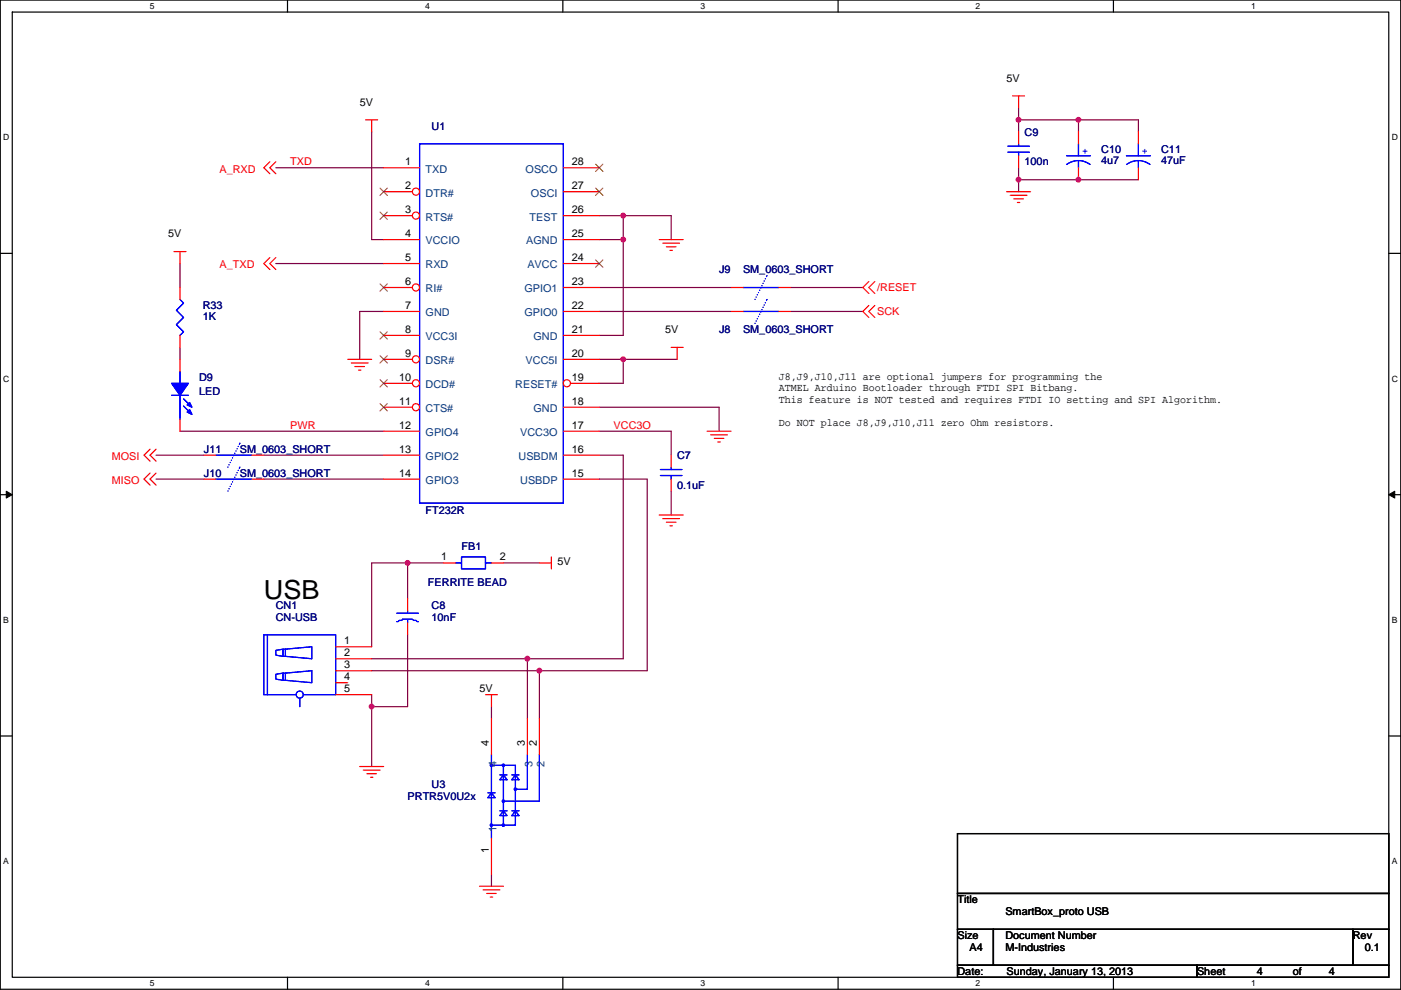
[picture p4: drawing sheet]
<svg xmlns="http://www.w3.org/2000/svg" width="297mm" height="210mm" viewBox="0 0 297 210" stroke-linecap="round" stroke-linejoin="round" font-family="sans-serif">
<path d="M.1 0h296.9v209.8h-296.9zM2.6 2.6h291.8v204.7h-291.8z" fill="none" stroke="#000" stroke-width=".25"/>
<g fill="#fff">
<path d="M31.8 .3h1v2h-1z"/>
<path d="M31.8 207.5h1v2.1h-1z"/>
</g>
<path d="M61 0v2.6M61 207.3v2.5" fill="none" stroke="#000" stroke-width=".25"/>
<g fill="#fff">
<path d="M90.1 .3h1v2h-1z"/>
<path d="M90.1 207.5h1v2.1h-1z"/>
</g>
<path d="M119.3 0v2.6M119.3 207.3v2.5" fill="none" stroke="#000" stroke-width=".25"/>
<g fill="#fff">
<path d="M148.5 .3h1v2h-1z"/>
<path d="M148.5 207.5h1v2.1h-1z"/>
</g>
<path d="M177.7 0v2.6M177.7 207.3v2.5" fill="none" stroke="#000" stroke-width=".25"/>
<g fill="#fff">
<path d="M206.9 .3h1v2h-1z"/>
<path d="M206.9 207.5h1v2.1h-1z"/>
</g>
<path d="M236.1 0v2.6M236.1 207.3v2.5" fill="none" stroke="#000" stroke-width=".25"/>
<g fill="#fff">
<path d="M265.2 .3h1v2h-1z"/>
<path d="M265.2 207.5h1v2.1h-1z"/>
<path d="M.7 28.2h1.3v2h-1.3z"/>
<path d="M295.1 28.2h1.3v2h-1.3z"/>
<path d="M.7 79.3h1.3v2.1h-1.3z"/>
<path d="M295.1 79.3h1.3v2.1h-1.3z"/>
</g>
<path d="M.1 53.7h2.5M294.4 53.7h2.6" fill="none" stroke="#000" stroke-width=".25"/>
<g fill="#fff">
<path d="M.7 130.5h1.2v2h-1.2z"/>
<path d="M295.1 130.5h1.2v2h-1.2z"/>
</g>
<path d="M.1 104.9h2.5M294.4 104.9h2.6" fill="none" stroke="#000" stroke-width=".25"/>
<path d="M1.3 104.2l1.3 .7-1.3 .7zM294.4 104.9l1.3-.7v1.4z" fill="#000" stroke="#000" stroke-width=".21"/>
<g fill="#fff">
<path d="M.7 181.7h1.2v2h-1.2z"/>
<path d="M295.1 181.7h1.2v2h-1.2z"/>
</g>
<path d="M.1 156.1h2.5M294.4 156.1h2.6M203 176.8h91.4v12.7h-91.4zM203 189.5h91.4v7.6h-91.4zM203 197.1h7.6v7.6h-7.6zM210.6 197.1h76.2v7.6h-76.2zM286.8 197.1h7.6v7.6h-7.6zM203 204.7h50.8v2.6h-50.8zM253.8 204.7h40.6v2.6h-40.6z" fill="none" stroke="#000" stroke-width=".25"/>
<g fill="none" stroke="#800040" stroke-width=".25">
<path d="M58.5 35.6h22.8M78.8 28v22.8h2.5M216 25.4h12.7M216 35.6v2.5M216 25.4v2.6M216 22.9v2.5M228.7 25.4v2.6M228.7 25.4h12.7v2.6M241.4 38.1h-25.4v2.6M38.2 55.9v5.1M58.5 55.9h22.8M127.1 45.7h5"/>
<path d="M127.1 50.8h5M132.1 50.8v20.3h-5M132.1 45.7v5.1M132.1 45.7h10.2v5.1M38.2 73.7v2.5M81.3 66.1h-5v10.1M127.1 61h27.9M127.1 66.1h27.9M127.1 76.2h5M132.1 76.2h11.5M132.1 76.2v5.1h-5M167.7 61h15.2"/>
<path d="M167.7 66.1h15.2M33.1 96.5h10.1M38.2 91.5h43.1M55.9 96.5h25.4M127.1 86.4h25.4v5.1M127.1 91.5h15.2v5M127.1 96.5h5v43.2h-20.3v12.7M33.1 101.6h10.1M55.9 101.6h25.4M86.4 119.4h7.6M86.4 119.4h-7.6v17.8M86.4 119.4v7.6"/>
<path d="M106.7 119.4h7.7M127.1 101.6h10.1v40.7h-22.8v10.1M142.3 104.2v5M78.8 139.7h33M86.4 134.6v15.3h-7.6M78.8 149.9v12.7M78.8 142.3h35.6M78.8 147.3v2.6M104.2 149.9v2.5M104.2 185.4v2.6"/>
</g>
<g fill="#f0f" stroke="#f0f" stroke-width=".25">
<circle cx="132.1" cy="76.2" r=".5"/>
<circle cx="86.4" cy="119.4" r=".5"/>
<circle cx="132.1" cy="45.7" r=".5"/>
<circle cx="132.1" cy="50.8" r=".5"/>
<circle cx="78.8" cy="149.9" r=".5"/>
<circle cx="114.3" cy="142.2" r=".5"/>
<circle cx="111.8" cy="139.7" r=".5"/>
<circle cx="228.6" cy="25.4" r=".5"/>
<circle cx="215.9" cy="25.4" r=".5"/>
<circle cx="215.9" cy="38.1" r=".5"/>
<circle cx="228.6" cy="38.1" r=".5"/>
</g>
<g fill="none" stroke="#f00" stroke-width=".25">
<path d="M57.2 34.3l-1.3 1.3 1.3 1.3M58.5 34.3l-1.3 1.3 1.3 1.3M77.5 25.4h2.6M78.8 25.4v2.6M81.3 35.6h7.7M214.7 20.3h2.5M216 20.3v2.6M216 28v2.5M216 33v2.6M36.9 53.4h2.5M38.2 53.4v2.5M57.2 54.6l-1.3 1.3 1.3 1.3"/>
<path d="M58.5 54.6l-1.3 1.3 1.3 1.3M139.8 50.8h5M140.5 51.6h3.6M141.3 52.3h2M142 53.1h.6M184.2 59.7l-1.3 1.3 1.3 1.3M185.5 59.7l-1.3 1.3 1.3 1.3M213.4 40.7h5.1M214.2 41.4h3.5M214.9 42.2h2.1M215.7 42.9h.5M73.7 76.2h5.1"/>
<path d="M74.5 77h3.5M75.2 77.7h2.1M76 78.5h.5M142.3 73.7h2.5M143.6 73.7v2.5M155 61h2.5M165.2 61h2.5M184.2 64.8l-1.3 1.3 1.3 1.2M185.5 64.8l-1.3 1.3 1.3 1.2M31.8 95.3l-1.3 1.2 1.3 1.3M33.1 95.3l-1.3 1.2 1.3 1.3M142.3 96.5v2.6"/>
<path d="M149.9 91.5h5.1M150.7 92.2h3.5M151.4 93h2.1M152.2 93.7h.5M31.8 100.4l-1.3 1.2 1.3 1.3M33.1 100.4l-1.3 1.2 1.3 1.3M114.4 119.4h2.5M116.9 118.1v2.6M139.8 109.2h5M140.5 110h3.6M141.3 110.8h2M142 111.5h.6"/>
<path d="M142.3 101.6v2.6M102.9 147.3h2.6M104.2 152.4v7.6M104.2 147.3v2.6M111.8 152.4v7.6M114.4 152.4v7.6M76.3 162.6h5M77 163.3h3.6M77.8 164.1h2M78.5 164.9h.6M104.2 177.8v7.6M101.7 188h5"/>
<path d="M102.4 188.7h3.6M103.2 189.5h2M103.9 190.3h.6"/>
</g>
<g fill="none" stroke="#00f" stroke-width=".25">
<path d="M89 30.5h30.4v76.2h-30.4zM213.7 32.3h4.5M213.7 31h4.5M216 30.5v.5M216 32.3v.7M157.5 61h7.7M140 99.6h4.6M142.3 99.1v.5M140 100.9h4.6M142.3 100.9v.7M103.4 168.2h1.6M104.2 160v17.8"/>
<path d="M104.2 162.3h5.1v12.7h-5.1M104.2 168.2l.8 1h-1.6zM106 172h1.5M106 164.4h1.5M106.7 162.3v12.7M106.7 172l.8 1h-1.5zM106.7 164.4l.8 1h-1.5zM108.5 164.4h1.5M108.5 172h1.5M109.3 164.4l.7 1h-1.5zM109.3 172l.7 1h-1.5zM111.8 160v7.4h-2.5"/>
<path d="M114.4 160v9.9h-7.7"/>
</g>
<path d="M162.6 58.4h.1M160.1 63.5l2.5-5.1" fill="none" stroke="#00f" stroke-width=".25" stroke-dasharray="0 .5"/>
<g fill="#00f" stroke="#00f" stroke-width=".25">
<circle cx="106.7" cy="169.9" r=".24"/>
<circle cx="109.3" cy="167.4" r=".24"/>
<circle cx="106.7" cy="162.3" r=".24"/>
<circle cx="104.2" cy="162.3" r=".24"/>
<circle cx="104.2" cy="175" r=".24"/>
<circle cx="106.7" cy="175" r=".24"/>
</g>
<circle cx="88.2" cy="40.6" r=".76" fill="#fff" stroke="#f00" stroke-width=".25"/>
<path d="M81.3 40.7h6.1" fill="none" stroke="#f00" stroke-width=".25"/>
<path d="M80.6 39.9l1.5 1.5M82.1 39.9l-1.5 1.5" fill="none" stroke="#804000" stroke-width=".21"/>
<circle cx="88.2" cy="45.7" r=".76" fill="#fff" stroke="#f00" stroke-width=".25"/>
<path d="M81.3 45.7h6.1M81.3 50.8h7.7M81.3 55.9h7.7" fill="none" stroke="#f00" stroke-width=".25"/>
<path d="M80.6 45l1.5 1.5M82.1 45l-1.5 1.5" fill="none" stroke="#804000" stroke-width=".21"/>
<circle cx="88.2" cy="61" r=".76" fill="#fff" stroke="#f00" stroke-width=".25"/>
<path d="M81.3 61h6.1M81.3 66.1h7.7M81.3 71.1h7.7" fill="none" stroke="#f00" stroke-width=".25"/>
<path d="M80.6 60.2l1.5 1.6M80.6 70.4l1.5 1.5M82.1 60.2l-1.5 1.6M82.1 70.4l-1.5 1.5" fill="none" stroke="#804000" stroke-width=".21"/>
<circle cx="88.2" cy="76.2" r=".76" fill="#fff" stroke="#f00" stroke-width=".25"/>
<path d="M81.3 76.2h6.1" fill="none" stroke="#f00" stroke-width=".25"/>
<path d="M80.6 75.5l1.5 1.5M82.1 75.5l-1.5 1.5" fill="none" stroke="#804000" stroke-width=".21"/>
<circle cx="88.2" cy="81.3" r=".76" fill="#fff" stroke="#f00" stroke-width=".25"/>
<path d="M81.3 81.3h6.1" fill="none" stroke="#f00" stroke-width=".25"/>
<path d="M80.6 80.5l1.5 1.6M82.1 80.5l-1.5 1.6" fill="none" stroke="#804000" stroke-width=".21"/>
<circle cx="88.2" cy="86.4" r=".76" fill="#fff" stroke="#f00" stroke-width=".25"/>
<g fill="none" stroke="#f00" stroke-width=".25">
<path d="M119.4 35.6h7.7M119.4 40.7h7.7M119.4 45.7h7.7M119.4 50.8h7.7M119.4 55.9h7.7M119.4 61h7.7M119.4 66.1h7.7M119.4 71.1h7.7M119.4 76.2h7.7M81.3 86.4h6.1M81.3 91.5h7.7M81.3 96.5h7.7"/>
<path d="M81.3 101.6h7.7"/>
</g>
<path d="M126.3 34.8l1.5 1.6M126.3 39.9l1.5 1.5M127.8 34.8l-1.5 1.6M127.8 39.9l-1.5 1.5M126.3 55.1l1.5 1.6M127.8 55.1l-1.5 1.6M80.6 85.6l1.5 1.6M82.1 85.6l-1.5 1.6" fill="none" stroke="#804000" stroke-width=".21"/>
<circle cx="120.2" cy="81.3" r=".76" fill="#fff" stroke="#f00" stroke-width=".25"/>
<g fill="none" stroke="#f00" stroke-width=".25">
<path d="M228.7 28v2.5M228.7 35.6v2.5M241.4 28v2.5M241.4 35.6v2.5M38.2 61v2.5M38.2 71.1v2.6M38.2 76.2v2.6M155 66.1h2.5M165.2 66.1h2.5M38.2 88.9v2.6M43.2 96.5h2.6M53.4 96.5h2.5"/>
<path d="M119.4 86.4h7.7M119.4 91.5h7.7M119.4 96.5h7.7M121 81.3h6.1M43.2 101.6h2.6M53.4 101.6h2.5M94 119.4h2.6M104.2 119.4h2.5M119.4 101.6h7.7M71.2 137.2h7.6M71.2 139.7h7.6M86.4 127v2.6"/>
<path d="M86.4 132.1v2.5M71.2 142.3h7.6M71.2 144.8h2.5M71.2 147.3h7.6"/>
</g>
<g fill="none" stroke="#00f" stroke-width=".25">
<path d="M226.1 33h5.1M226.2 34.9a4.1 4.1 0 0 1 4.9 0M228.7 34.1v1.5M228.7 30.5v2.5M238.8 33h5.1M238.9 34.9a4.1 4.1 0 0 1 4.9 0M241.4 34.1v1.5M241.4 30.5v2.5M38.2 63.5l.7 .8-1.5 1.5 1.5 1.5-1.5 1.6 1.5 1.5-.7 .7M38.2 78.8v2.5M157.5 66.1h7.7M36.4 83.8h3.5"/>
<path d="M38.2 83.8v5.1M38.9 84.6l1.5 1.5M38.9 86.1l1.5 1.6M45.8 96.5h7.6M45.8 101.6h7.6M96.6 119.4h1.3M102.9 119.4v1.3h-5v-2.6h5v1.3h1.3M56.7 134.6v12.7M60 137.7l-1.5 .2v1.1l1.5 .2M60.5 137.7l5.6-.5v2.5l-5.6-.5zM60.5 137.7h-.5v1.5h.5M86.4 131.6v.5"/>
<path d="M86.4 129.6v.5h-2.3M86.7 130.1h2M88.7 131.8h-.2l-.3-.2h-.5l-.3-.3h-2l-.2 .3h-.6l-.2 .2h-.3M60 142.8l-1.5 .2v1l1.5 .3M60.5 142.8l5.6-.5v2.5l-5.6-.5zM60.5 142.8h-.5v1.5h.5M62.8 147.3h-6.9v-12.7h15.3v12.7h-6.9M63.6 148.1v1.8"/>
<circle cx="63.5" cy="147.3" r=".76"/>
</g>
<path d="M160.1 68.6l2.5-5.1M162.6 63.5h.1M48.3 99.1l2.6-5.1M50.9 99.1h.1M50.9 94h.1M48.3 104.2l2.6-5.1" fill="none" stroke="#00f" stroke-width=".25" stroke-dasharray="0 .5"/>
<g fill="#00f" stroke="#00f" stroke-width=".25">
<path d="M36.4 81.3h3.5l-1.7 2.5z" fill-rule="evenodd"/>
<path d="M40.2 86.9l.5 1-1-.5z" fill-rule="evenodd"/>
<path d="M40.2 85.4l.5 1-1-.5z" fill-rule="evenodd"/>
<path d="M36.4 81.3h3.5l-1.7 2.5z" fill-rule="evenodd"/>
<path d="M40.2 86.9l.5 1-1-.5z" fill-rule="evenodd"/>
<path d="M40.2 85.4l.5 1-1-.5z" fill-rule="evenodd"/>
</g>
<g fill="#f0f" stroke="#f0f" stroke-width=".25">
<circle cx="132.1" cy="76.2" r=".5"/>
<circle cx="86.4" cy="119.4" r=".5"/>
<circle cx="132.1" cy="45.7" r=".5"/>
<circle cx="132.1" cy="50.8" r=".5"/>
<circle cx="78.8" cy="149.9" r=".5"/>
<circle cx="114.3" cy="142.2" r=".5"/>
<circle cx="111.8" cy="139.7" r=".5"/>
<circle cx="228.6" cy="25.4" r=".5"/>
<circle cx="215.9" cy="25.4" r=".5"/>
<circle cx="215.9" cy="38.1" r=".5"/>
<circle cx="228.6" cy="38.1" r=".5"/>
</g>
<text font-size="5.6" x="55.9" y="127">USB</text>
<g font-size="2.3">
<text x="213.4" y="17.3">5V</text>
<text x="76.3" y="22.4">5V</text>
<text x="85.9" y="35.1">1</text>
<text x="121.2" y="35.1">28</text>
<text x="85.9" y="40.1">2</text>
<text x="121.2" y="40.1">27</text>
<text x="85.9" y="45.2">3</text>
<text x="121.2" y="45.2">26</text>
<text x="35.6" y="50.3">5V</text>
<text x="85.9" y="50.3">4</text>
<text x="121.2" y="50.3">25</text>
<text x="85.9" y="55.4">5</text>
<text x="121.2" y="55.4">24</text>
<text x="85.9" y="60.5">6</text>
<text x="85.9" y="65.5">7</text>
<text x="121.2" y="60.5">23</text>
<text x="121.2" y="65.5">22</text>
<text x="85.9" y="70.6">8</text>
<text x="121.2" y="70.6">21</text>
<text x="141" y="70.7">5V</text>
<text x="85.9" y="75.7">9</text>
<text x="121.2" y="75.7">20</text>
<text x="84.6" y="80.8">10</text>
<text x="121.2" y="80.8">19</text>
<text x="165.2" y="80.6">J8,J9,J10,J11 are optional jumpers for programming the</text>
<text x="165.2" y="83">ATMEL Arduino Bootloader through FTDI SPI Bitbang.</text>
<text x="84.6" y="85.9">11</text>
<text x="121.2" y="85.9">18</text>
<text x="165.2" y="85.5">This feature is NOT tested and requires FTDI IO setting and SPI Algorithm.</text>
<text x="84.6" y="90.9">12</text>
<text x="121.2" y="90.9">17</text>
<text x="165.2" y="90.4">Do NOT place J8,J9,J10,J11 zero Ohm resistors.</text>
<text x="84.6" y="96">13</text>
<text x="84.6" y="101.1">14</text>
<text x="121.2" y="96">16</text>
<text x="121.2" y="101.1">15</text>
<text x="93.5" y="118.9">1</text>
<text x="106" y="118.9">2</text>
<text x="118.2" y="119.9">5V</text>
<text x="73" y="136.7">1</text>
<text x="73" y="139.2">2</text>
<text x="73" y="141.7">3</text>
<text x="73" y="144.3">4</text>
<text x="73" y="146.8">5</text>
<text x="101.7" y="146.9">5V</text>
<text x="103.7" y="158.3" transform="rotate(-90 103.7 158.3)">4</text>
<text x="111.3" y="158.3" transform="rotate(-90 111.3 158.3)">3</text>
<text x="113.8" y="158.3" transform="rotate(-90 113.8 158.3)">2</text>
<text x="103.7" y="180.9" transform="rotate(-90 103.7 180.9)">1</text>
<text x="203" y="191.6">Title</text>
<text x="213.2" y="194.1">SmartBox_proto USB</text>
<text x="203" y="199.2">Size</text>
<text x="205.5" y="201.7">A4</text>
<text x="213.2" y="199.2">Document Number</text>
<text x="213.2" y="201.7">M-Industries</text>
<text x="286.8" y="199.2">Rev</text>
<text x="289.4" y="201.7">0.1</text>
<text x="203" y="206.8">Date:</text>
<text x="213.4" y="206.8">Sunday, January 13, 2013</text>
<text x="253.8" y="206.8">Sheet</text>
<text x="266.5" y="206.8">4</text>
<text x="274.1" y="206.8">of</text>
<text x="281.7" y="206.8">4</text>
</g>
<g font-size="2.3" fill="#000080">
<text x="91.5" y="27.5">U1</text>
<text x="217.2" y="28.7">C9</text>
<text x="217.2" y="35.1">100n</text>
<text x="233.5" y="32.6">C10</text>
<text x="233.5" y="34.8">4u7</text>
<text x="246.2" y="32.6">C11</text>
<text x="246.2" y="34.8">47uF</text>
<text x="152.5" y="58">J9</text>
<text x="157.5" y="58">SM_0603_SHORT</text>
<text x="43" y="65.6">R33</text>
<text x="43" y="67.9">1K</text>
<text x="152.5" y="70.7">J8</text>
<text x="157.5" y="70.7">SM_0603_SHORT</text>
<text x="42.2" y="80.8">D9</text>
<text x="42.2" y="83.9">LED</text>
<text x="43.2" y="101.1">J10</text>
<text x="43.2" y="96.1">J11</text>
<text x="50.9" y="101.1">SM_0603_SHORT</text>
<text x="50.9" y="96.1">SM_0603_SHORT</text>
<text x="143.6" y="97.3">C7</text>
<text x="143.6" y="103.7">0.1uF</text>
<text x="90.2" y="109">FT232R</text>
<text x="97.9" y="116.6">FB1</text>
<text x="90.7" y="124.2">FERRITE BEAD</text>
<text x="58.5" y="129.1">CN1</text>
<text x="58.5" y="131.6">CN-USB</text>
<text x="91.5" y="129.1">C8</text>
<text x="91.5" y="131.6">10nF</text>
<text x="91.5" y="167.2">U3</text>
<text x="86.4" y="169.7">PRTR5V0U2x</text>
</g>
<g font-size="2.3" fill="#f00">
<text x="61.5" y="35.1">TXD</text>
<text x="46.5" y="36.6">A_RXD</text>
<text x="46.5" y="56.9">A_TXD</text>
<text x="186" y="61.8">/RESET</text>
<text x="186" y="66.8">SCK</text>
<text x="61.5" y="91">PWR</text>
<text x="130.1" y="91">VCC3O</text>
<text x="23.7" y="97.6">MOSI</text>
<text x="23.7" y="102.7">MISO</text>
</g>
<g font-size="2.3" fill="#00f">
<text x="229.4" y="32.6">+</text>
<text x="242.1" y="32.6">+</text>
</g>
<g font-size="2.3" fill="#004080">
<text x="90.2" y="36.6">TXD</text>
<text x="90.2" y="41.7">DTR#</text>
<text x="111.4" y="36.6">OSCO</text>
<text x="112.6" y="41.7">OSCI</text>
<text x="90.2" y="46.8">RTS#</text>
<text x="112.3" y="46.8">TEST</text>
<text x="90.2" y="51.9">VCCIO</text>
<text x="111.6" y="51.9">AGND</text>
<text x="90.2" y="56.9">RXD</text>
<text x="111.8" y="56.9">AVCC</text>
<text x="90.2" y="62">RI#</text>
<text x="111.2" y="62">GPIO1</text>
<text x="90.2" y="67.1">GND</text>
<text x="111.2" y="67.1">GPIO0</text>
<text x="90.2" y="72.2">VCC3I</text>
<text x="90.2" y="77.3">DSR#</text>
<text x="111.4" y="77.3">VCC5I</text>
<text x="113.1" y="72.2">GND</text>
<text x="90.2" y="82.3">DCD#</text>
<text x="109.3" y="82.3">RESET#</text>
<text x="90.2" y="87.4">CTS#</text>
<text x="113.1" y="87.4">GND</text>
<text x="90.2" y="92.5">GPIO4</text>
<text x="110.3" y="92.5">VCC3O</text>
<text x="90.2" y="97.6">GPIO2</text>
<text x="109.9" y="97.6">USBDM</text>
<text x="90.2" y="102.7">GPIO3</text>
<text x="110.3" y="102.7">USBDP</text>
<text x="105.3" y="162.6" transform="rotate(-90 105.3 162.6)">4</text>
<text x="112.9" y="162.6" transform="rotate(-90 112.9 162.6)">3</text>
<text x="115.4" y="162.6" transform="rotate(-90 115.4 162.6)">2</text>
<text x="105.3" y="176.6" transform="rotate(-90 105.3 176.6)">1</text>
</g>
<g font-size="1.8">
<text x="31.8" y="1.9">5</text>
<text x="90.1" y="1.9">4</text>
<text x="148.5" y="1.9">3</text>
<text x="206.9" y="1.9">2</text>
<text x="265.2" y="1.9">1</text>
<text x=".7" y="29.8">D</text>
<text x="295.1" y="29.8">D</text>
<text x=".7" y="81">C</text>
<text x="295.1" y="81">C</text>
<text x=".7" y="132.1">B</text>
<text x="295.1" y="132.1">B</text>
<text x=".7" y="183.3">A</text>
<text x="295.1" y="183.3">A</text>
<text x="31.8" y="209.2">5</text>
<text x="90.1" y="209.2">4</text>
<text x="148.5" y="209.2">3</text>
<text x="206.9" y="209.2">2</text>
<text x="265.2" y="209.2">1</text>
</g>
</svg>
